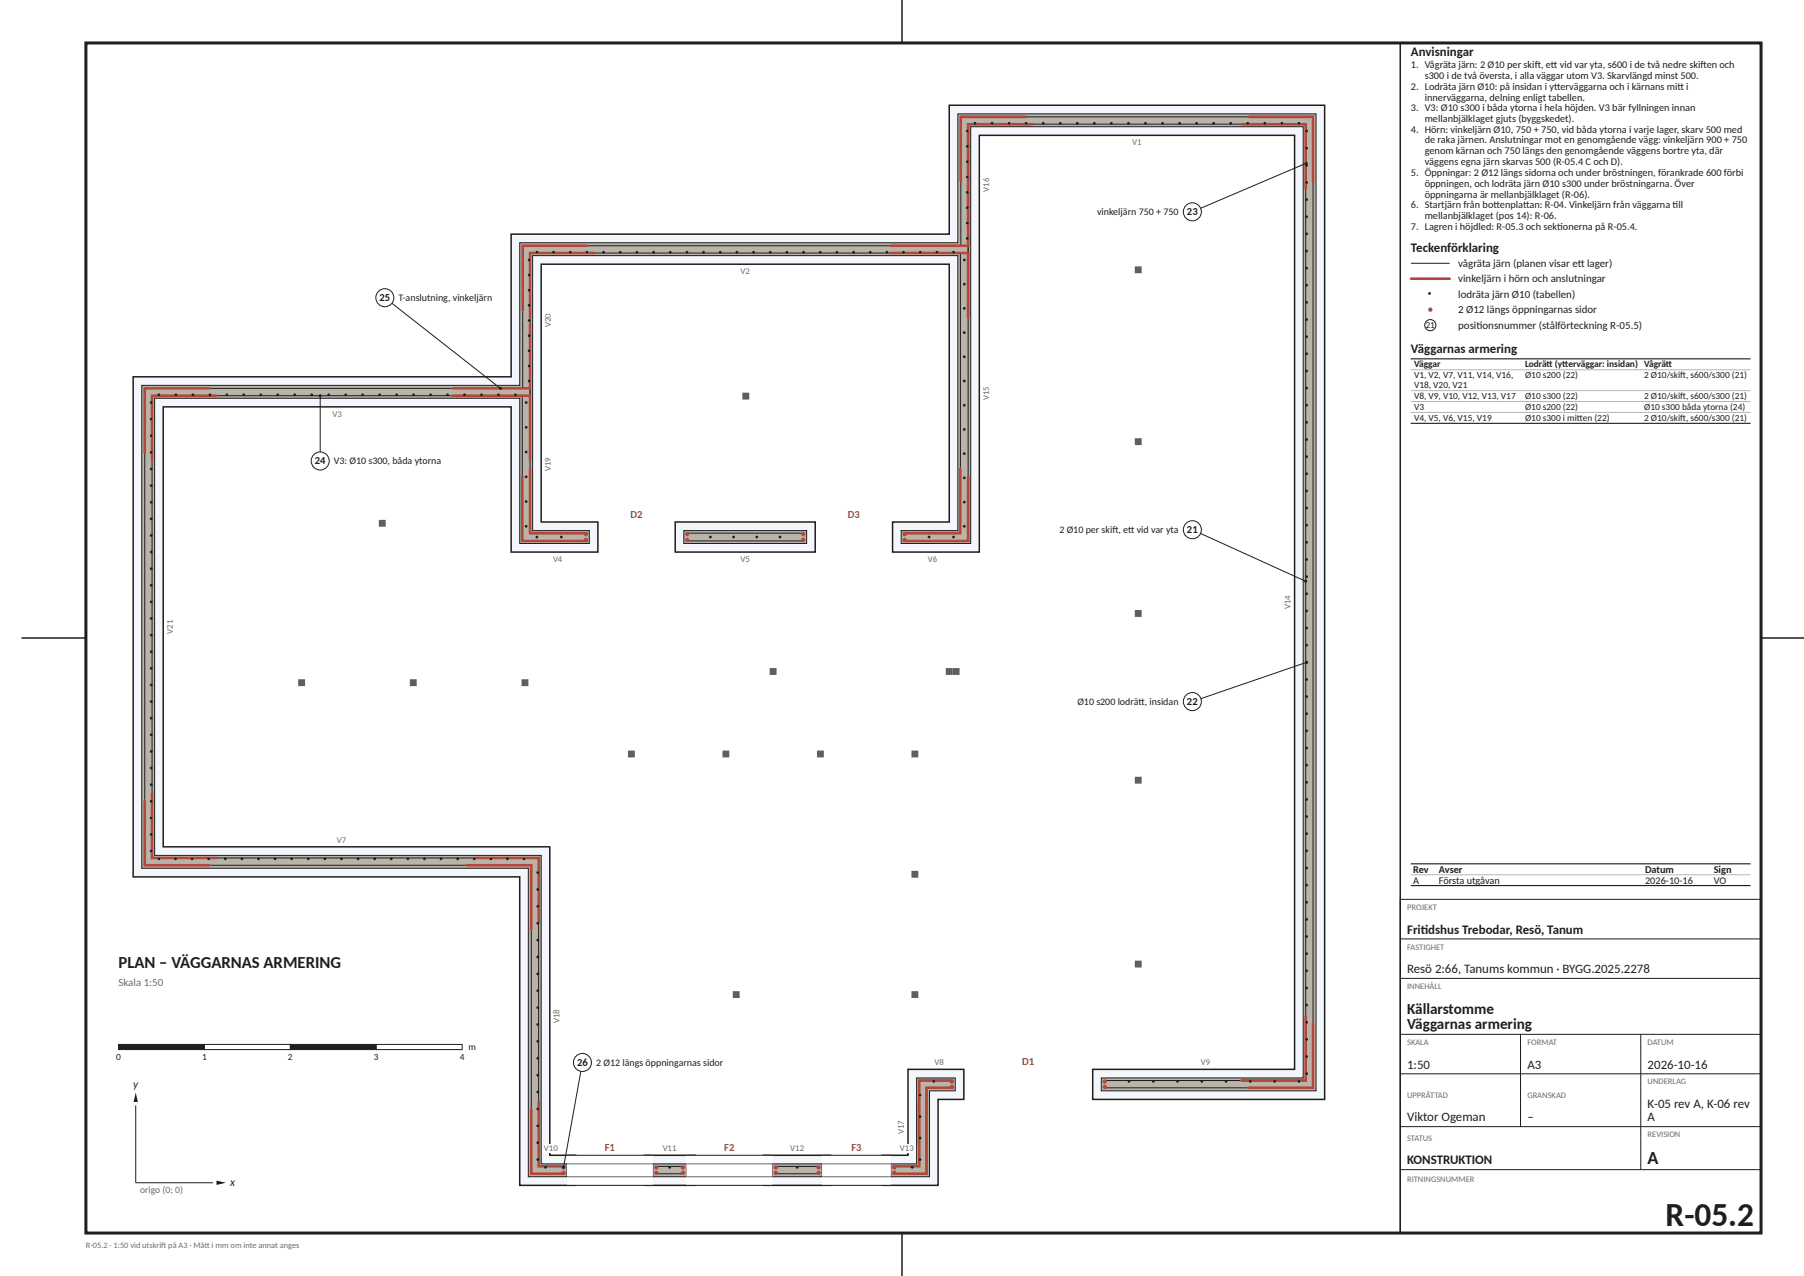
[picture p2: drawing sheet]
<svg xmlns="http://www.w3.org/2000/svg" width="420mm" height="297mm" viewBox="0 0 420 297" stroke-linecap="round" stroke-linejoin="round" font-family="sans-serif">
<path d="M20 10h390v277h-390z" fill="none" stroke="#1e1e1e" stroke-width=".7" stroke-linecap="butt"/>
<path d="M210 0v10M326 10v277M5 148.5h15M410 148.5h10M210 287v10" fill="none" stroke="#1e1e1e" stroke-width=".35"/>
<g fill="#f3f6fa" stroke="#1e1e1e" stroke-width=".35">
<path d="M31 87.7h88v-33.2h102v-30h87.4v231.4h-54v-7h47v-217.4h-73.4v97h-20.2v-7h13.2v-60h-95v60h13.2v7h-20.2v-33.8h-81v102.4h90v71.8h6v7h-13v-71.8h-90z"/>
<path d="M150 268.9h11.8v7h-11.8z"/>
<path d="M157.2 121.5h32.6v7h-32.6z"/>
<path d="M177.8 268.9h15.6v7h-15.6z"/>
<path d="M211.4 248.9h13v7h-6v20h-13v-7h6z"/>
</g>
<g fill="#b9b3a9" stroke="#1e1e1e" stroke-width=".23">
<path d="M33 89.7h88v-33.2h102v-30h83.4v227.4h-50v-3h47v-221.4h-77.4v97h-16.2v-3h13.2v-64h-99v64h13.2v3h-16.2v-33.8h-85v106.4h90v71.8h6v3h-9v-71.8h-90z"/>
<path d="M152 270.9h7.8v3h-7.8z"/>
<path d="M159.2 123.5h28.6v3h-28.6z"/>
<path d="M179.8 270.9h11.6v3h-11.6z"/>
<path d="M213.4 250.9h9v3h-6v20h-9v-3h6z"/>
</g>
<path d="M132 268.9h20v7h-20z" fill="#fff"/>
<path d="M132 275.9h20M132 268.9h20" fill="none" stroke="#1e1e1e" stroke-width=".23"/>
<path d="M132 273.9h20M132 270.9h20" fill="none" stroke="#6b6b6b" stroke-width=".23"/>
<path d="M159.8 268.9h20v7h-20z" fill="#fff"/>
<path d="M159.8 275.9h20M159.8 268.9h20" fill="none" stroke="#1e1e1e" stroke-width=".23"/>
<path d="M159.8 273.9h20M159.8 270.9h20" fill="none" stroke="#6b6b6b" stroke-width=".23"/>
<path d="M191.4 268.9h16v7h-16z" fill="#fff"/>
<path d="M191.4 275.9h16M191.4 268.9h16" fill="none" stroke="#1e1e1e" stroke-width=".23"/>
<path d="M191.4 273.9h16M191.4 270.9h16" fill="none" stroke="#6b6b6b" stroke-width=".23"/>
<g fill="#fff">
<path d="M263.4 32.1h2.6v2h-2.6z"/>
<path d="M172.2 62.1h2.6v2h-2.6z"/>
<path d="M77.2 95.3h2.6v2h-2.6z"/>
<path d="M128.6 129.1h2.5v2h-2.5z"/>
<path d="M172.2 129.1h2.6v2h-2.6z"/>
<path d="M215.9 129.1h2.5v2h-2.5z"/>
<path d="M78.2 194.5h2.6v2h-2.6z"/>
<path d="M217.4 246.3h2.5v2h-2.5z"/>
<path d="M279.4 246.3h2.5v2h-2.5z"/>
<path d="M126.5 266.3h3.5v2h-3.5z"/>
<path d="M154.1 266.3h3.6v2h-3.6z"/>
<path d="M183.8 266.3h3.6v2h-3.6z"/>
<path d="M209.4 266.3h3.5v2h-3.5z"/>
<path d="M298.8 138.4h2v3.6h-2z"/>
<path d="M228.6 89.7h2v3.6h-2z"/>
<path d="M228.6 41.2h2v3.6h-2z"/>
<path d="M208.8 260.6h2v3.6h-2z"/>
<path d="M128.6 234.7h2v3.6h-2z"/>
<path d="M126.6 106.3h2v3.6h-2z"/>
<path d="M126.6 72.8h2v3.6h-2z"/>
<path d="M38.6 144.1h2v3.6h-2z"/>
</g>
<g fill="none" stroke="#1e1e1e" stroke-width=".23">
<path d="M223.7 32.2v25M225.4 33.9v87M228.7 27.2h72M230.4 28.9h68.6M304 33.9v212.6M305.7 32.2v216M126.7 57.2h90.7M128.4 58.9h89M223.6 58.9v60.2M121.7 62.2v28.2M123.4 63.9v55.2M33.7 95.4v101"/>
<path d="M35.4 97.1v97.6M38.7 90.4h76.7M40.4 92.1h75M121.6 92.1v28.8M159.8 124.1h27.4M159.8 125.9h27.4M40.4 199.7h80M38.7 201.4h80M123.7 206.4v61.8M125.4 204.7v61.8M257 251.5h42M257 253.2h43.7"/>
<path d="M152.6 271.5h6.6M152.6 273.2h6.6M180.4 271.5h10.4M180.4 273.2h10.4"/>
</g>
<g fill="none" stroke="#b5463a" stroke-width=".6">
<path d="M238.7 27.2h-15v15M240.4 28.9h-15v15M289 28.9h15v15M290.7 27.2h15v15M136.7 57.2h-15v15M138.4 58.9h-15v15M207.4 58.9h18v15M225.4 42.2v15h-18M123.4 75.4v15h-18M48.7 90.4h-15v15M50.4 92.1h-15v15M105.4 92.1h18v15"/>
<path d="M121.6 110.9v15h15M123.4 109.1v15h13.2M223.6 109.1v15h-13.2M225.4 110.9v15h-15M33.7 186.4v15h15M35.4 184.7v15h15M110.4 199.7h15v15M108.7 201.4h15v15M304 236.5v15h-15M305.7 238.2v15h-15M123.7 258.2v15h7.7M125.4 256.5v15h6"/>
<path d="M214 256.5v15h-6M215.7 258.2v15h-7.7M221.8 251.5h-7.8v15M221.8 253.2h-6.1v15"/>
</g>
<g fill="#1e1e1e">
<circle cx="227" cy="28.7" r=".32"/>
<circle cx="231" cy="28.7" r=".32"/>
<circle cx="234.9" cy="28.7" r=".32"/>
<circle cx="238.9" cy="28.7" r=".32"/>
<circle cx="242.9" cy="28.7" r=".32"/>
<circle cx="246.8" cy="28.7" r=".32"/>
<circle cx="250.8" cy="28.7" r=".32"/>
<circle cx="254.8" cy="28.7" r=".32"/>
<circle cx="258.7" cy="28.7" r=".32"/>
<circle cx="262.7" cy="28.7" r=".32"/>
<circle cx="266.7" cy="28.7" r=".32"/>
<circle cx="270.7" cy="28.7" r=".32"/>
<circle cx="274.6" cy="28.7" r=".32"/>
<circle cx="278.6" cy="28.7" r=".32"/>
<circle cx="282.6" cy="28.7" r=".32"/>
<circle cx="286.5" cy="28.7" r=".32"/>
<circle cx="290.5" cy="28.7" r=".32"/>
<circle cx="294.5" cy="28.7" r=".32"/>
<circle cx="298.4" cy="28.7" r=".32"/>
<circle cx="302.4" cy="28.7" r=".32"/>
<circle cx="125" cy="58.7" r=".32"/>
<circle cx="128.9" cy="58.7" r=".32"/>
<circle cx="132.8" cy="58.7" r=".32"/>
<circle cx="136.6" cy="58.7" r=".32"/>
<circle cx="140.5" cy="58.7" r=".32"/>
<circle cx="144.4" cy="58.7" r=".32"/>
<circle cx="148.3" cy="58.7" r=".32"/>
<circle cx="152.2" cy="58.7" r=".32"/>
<circle cx="156" cy="58.7" r=".32"/>
<circle cx="159.9" cy="58.7" r=".32"/>
<circle cx="163.8" cy="58.7" r=".32"/>
<circle cx="167.7" cy="58.7" r=".32"/>
<circle cx="171.6" cy="58.7" r=".32"/>
<circle cx="175.4" cy="58.7" r=".32"/>
<circle cx="179.3" cy="58.7" r=".32"/>
<circle cx="183.2" cy="58.7" r=".32"/>
<circle cx="187.1" cy="58.7" r=".32"/>
<circle cx="191" cy="58.7" r=".32"/>
<circle cx="194.8" cy="58.7" r=".32"/>
<circle cx="198.7" cy="58.7" r=".32"/>
<circle cx="202.6" cy="58.7" r=".32"/>
<circle cx="206.5" cy="58.7" r=".32"/>
<circle cx="210.4" cy="58.7" r=".32"/>
<circle cx="214.2" cy="58.7" r=".32"/>
<circle cx="218.1" cy="58.7" r=".32"/>
<circle cx="222" cy="58.7" r=".32"/>
<circle cx="37" cy="91.9" r=".32"/>
<circle cx="41" cy="91.9" r=".32"/>
<circle cx="44.9" cy="91.9" r=".32"/>
<circle cx="48.9" cy="91.9" r=".32"/>
<circle cx="52.8" cy="91.9" r=".32"/>
<circle cx="56.8" cy="91.9" r=".32"/>
<circle cx="60.7" cy="91.9" r=".32"/>
<circle cx="64.7" cy="91.9" r=".32"/>
<circle cx="68.6" cy="91.9" r=".32"/>
<circle cx="72.6" cy="91.9" r=".32"/>
<circle cx="76.5" cy="91.9" r=".32"/>
<circle cx="80.5" cy="91.9" r=".32"/>
<circle cx="84.4" cy="91.9" r=".32"/>
<circle cx="88.4" cy="91.9" r=".32"/>
<circle cx="92.3" cy="91.9" r=".32"/>
<circle cx="96.3" cy="91.9" r=".32"/>
<circle cx="100.2" cy="91.9" r=".32"/>
<circle cx="104.2" cy="91.9" r=".32"/>
<circle cx="108.1" cy="91.9" r=".32"/>
<circle cx="112.1" cy="91.9" r=".32"/>
<circle cx="116" cy="91.9" r=".32"/>
<circle cx="120" cy="91.9" r=".32"/>
<circle cx="125" cy="125" r=".32"/>
<circle cx="130.7" cy="125" r=".32"/>
<circle cx="165.4" cy="125" r=".32"/>
<circle cx="170.8" cy="125" r=".32"/>
<circle cx="176.2" cy="125" r=".32"/>
<circle cx="181.6" cy="125" r=".32"/>
<circle cx="216.3" cy="125" r=".32"/>
<circle cx="222" cy="125" r=".32"/>
<circle cx="37" cy="199.9" r=".32"/>
<circle cx="40.9" cy="199.9" r=".32"/>
<circle cx="44.7" cy="199.9" r=".32"/>
<circle cx="48.6" cy="199.9" r=".32"/>
<circle cx="52.5" cy="199.9" r=".32"/>
<circle cx="56.3" cy="199.9" r=".32"/>
<circle cx="60.2" cy="199.9" r=".32"/>
<circle cx="64" cy="199.9" r=".32"/>
<circle cx="67.9" cy="199.9" r=".32"/>
<circle cx="71.8" cy="199.9" r=".32"/>
<circle cx="75.6" cy="199.9" r=".32"/>
<circle cx="79.5" cy="199.9" r=".32"/>
<circle cx="83.4" cy="199.9" r=".32"/>
<circle cx="87.2" cy="199.9" r=".32"/>
<circle cx="91.1" cy="199.9" r=".32"/>
<circle cx="95" cy="199.9" r=".32"/>
<circle cx="98.8" cy="199.9" r=".32"/>
<circle cx="102.7" cy="199.9" r=".32"/>
<circle cx="106.5" cy="199.9" r=".32"/>
<circle cx="110.4" cy="199.9" r=".32"/>
<circle cx="114.3" cy="199.9" r=".32"/>
<circle cx="118.1" cy="199.9" r=".32"/>
<circle cx="122" cy="199.9" r=".32"/>
<circle cx="217.4" cy="251.7" r=".32"/>
<circle cx="262.8" cy="251.7" r=".32"/>
<circle cx="268.5" cy="251.7" r=".32"/>
<circle cx="274.1" cy="251.7" r=".32"/>
<circle cx="279.8" cy="251.7" r=".32"/>
<circle cx="285.4" cy="251.7" r=".32"/>
<circle cx="291.1" cy="251.7" r=".32"/>
<circle cx="296.7" cy="251.7" r=".32"/>
<circle cx="302.4" cy="251.7" r=".32"/>
<circle cx="127" cy="271.7" r=".32"/>
<circle cx="155.9" cy="271.7" r=".32"/>
<circle cx="185.6" cy="271.7" r=".32"/>
<circle cx="212.4" cy="271.7" r=".32"/>
<circle cx="304.2" cy="249.9" r=".32"/>
<circle cx="304.2" cy="245.9" r=".32"/>
<circle cx="304.2" cy="241.9" r=".32"/>
<circle cx="304.2" cy="237.9" r=".32"/>
<circle cx="304.2" cy="233.9" r=".32"/>
<circle cx="304.2" cy="230" r=".32"/>
<circle cx="304.2" cy="226" r=".32"/>
<circle cx="304.2" cy="222" r=".32"/>
<circle cx="304.2" cy="218" r=".32"/>
<circle cx="304.2" cy="214" r=".32"/>
<circle cx="304.2" cy="210" r=".32"/>
<circle cx="304.2" cy="206" r=".32"/>
<circle cx="304.2" cy="202" r=".32"/>
<circle cx="304.2" cy="198" r=".32"/>
<circle cx="304.2" cy="194.1" r=".32"/>
<circle cx="304.2" cy="190.1" r=".32"/>
<circle cx="304.2" cy="186.1" r=".32"/>
<circle cx="304.2" cy="182.1" r=".32"/>
<circle cx="304.2" cy="178.1" r=".32"/>
<circle cx="304.2" cy="174.1" r=".32"/>
<circle cx="304.2" cy="170.1" r=".32"/>
<circle cx="304.2" cy="166.1" r=".32"/>
<circle cx="304.2" cy="162.1" r=".32"/>
<circle cx="304.2" cy="158.2" r=".32"/>
<circle cx="304.2" cy="154.2" r=".32"/>
<circle cx="304.2" cy="150.2" r=".32"/>
<circle cx="304.2" cy="146.2" r=".32"/>
<circle cx="304.2" cy="142.2" r=".32"/>
<circle cx="304.2" cy="138.2" r=".32"/>
<circle cx="304.2" cy="134.2" r=".32"/>
<circle cx="304.2" cy="130.2" r=".32"/>
<circle cx="304.2" cy="126.2" r=".32"/>
<circle cx="304.2" cy="122.2" r=".32"/>
<circle cx="304.2" cy="118.3" r=".32"/>
<circle cx="304.2" cy="114.3" r=".32"/>
<circle cx="304.2" cy="110.3" r=".32"/>
<circle cx="304.2" cy="106.3" r=".32"/>
<circle cx="304.2" cy="102.3" r=".32"/>
<circle cx="304.2" cy="98.3" r=".32"/>
<circle cx="304.2" cy="94.3" r=".32"/>
<circle cx="304.2" cy="90.3" r=".32"/>
<circle cx="304.2" cy="86.3" r=".32"/>
<circle cx="304.2" cy="82.4" r=".32"/>
<circle cx="304.2" cy="78.4" r=".32"/>
<circle cx="304.2" cy="74.4" r=".32"/>
<circle cx="304.2" cy="70.4" r=".32"/>
<circle cx="304.2" cy="66.4" r=".32"/>
<circle cx="304.2" cy="62.4" r=".32"/>
<circle cx="304.2" cy="58.4" r=".32"/>
<circle cx="304.2" cy="54.4" r=".32"/>
<circle cx="304.2" cy="50.4" r=".32"/>
<circle cx="304.2" cy="46.5" r=".32"/>
<circle cx="304.2" cy="42.5" r=".32"/>
<circle cx="304.2" cy="38.5" r=".32"/>
<circle cx="304.2" cy="34.5" r=".32"/>
<circle cx="304.2" cy="30.5" r=".32"/>
<circle cx="224.5" cy="122.5" r=".32"/>
<circle cx="224.5" cy="116.9" r=".32"/>
<circle cx="224.5" cy="111.2" r=".32"/>
<circle cx="224.5" cy="105.6" r=".32"/>
<circle cx="224.5" cy="100" r=".32"/>
<circle cx="224.5" cy="94.3" r=".32"/>
<circle cx="224.5" cy="88.7" r=".32"/>
<circle cx="224.5" cy="83" r=".32"/>
<circle cx="224.5" cy="77.4" r=".32"/>
<circle cx="224.5" cy="71.8" r=".32"/>
<circle cx="224.5" cy="66.1" r=".32"/>
<circle cx="224.5" cy="60.5" r=".32"/>
<circle cx="225.2" cy="55.5" r=".32"/>
<circle cx="225.2" cy="51.9" r=".32"/>
<circle cx="225.2" cy="48.4" r=".32"/>
<circle cx="225.2" cy="44.8" r=".32"/>
<circle cx="225.2" cy="41.2" r=".32"/>
<circle cx="225.2" cy="37.6" r=".32"/>
<circle cx="225.2" cy="34.1" r=".32"/>
<circle cx="225.2" cy="30.5" r=".32"/>
<circle cx="214.2" cy="269.9" r=".32"/>
<circle cx="214.2" cy="264.9" r=".32"/>
<circle cx="214.2" cy="259.9" r=".32"/>
<circle cx="214.2" cy="254.9" r=".32"/>
<circle cx="125.2" cy="269.9" r=".32"/>
<circle cx="125.2" cy="266" r=".32"/>
<circle cx="125.2" cy="262" r=".32"/>
<circle cx="125.2" cy="258.1" r=".32"/>
<circle cx="125.2" cy="254.2" r=".32"/>
<circle cx="125.2" cy="250.3" r=".32"/>
<circle cx="125.2" cy="246.3" r=".32"/>
<circle cx="125.2" cy="242.4" r=".32"/>
<circle cx="125.2" cy="238.5" r=".32"/>
<circle cx="125.2" cy="234.5" r=".32"/>
<circle cx="125.2" cy="230.6" r=".32"/>
<circle cx="125.2" cy="226.7" r=".32"/>
<circle cx="125.2" cy="222.7" r=".32"/>
<circle cx="125.2" cy="218.8" r=".32"/>
<circle cx="125.2" cy="214.9" r=".32"/>
<circle cx="125.2" cy="211" r=".32"/>
<circle cx="125.2" cy="207" r=".32"/>
<circle cx="125.2" cy="203.1" r=".32"/>
<circle cx="122.5" cy="122.5" r=".32"/>
<circle cx="122.5" cy="116.7" r=".32"/>
<circle cx="122.5" cy="111" r=".32"/>
<circle cx="122.5" cy="105.2" r=".32"/>
<circle cx="122.5" cy="99.5" r=".32"/>
<circle cx="122.5" cy="93.7" r=".32"/>
<circle cx="123.2" cy="88.7" r=".32"/>
<circle cx="123.2" cy="85.2" r=".32"/>
<circle cx="123.2" cy="81.7" r=".32"/>
<circle cx="123.2" cy="78.1" r=".32"/>
<circle cx="123.2" cy="74.6" r=".32"/>
<circle cx="123.2" cy="71.1" r=".32"/>
<circle cx="123.2" cy="67.6" r=".32"/>
<circle cx="123.2" cy="64" r=".32"/>
<circle cx="123.2" cy="60.5" r=".32"/>
<circle cx="35.2" cy="198.1" r=".32"/>
<circle cx="35.2" cy="194.2" r=".32"/>
<circle cx="35.2" cy="190.4" r=".32"/>
<circle cx="35.2" cy="186.5" r=".32"/>
<circle cx="35.2" cy="182.6" r=".32"/>
<circle cx="35.2" cy="178.8" r=".32"/>
<circle cx="35.2" cy="174.9" r=".32"/>
<circle cx="35.2" cy="171" r=".32"/>
<circle cx="35.2" cy="167.2" r=".32"/>
<circle cx="35.2" cy="163.3" r=".32"/>
<circle cx="35.2" cy="159.4" r=".32"/>
<circle cx="35.2" cy="155.6" r=".32"/>
<circle cx="35.2" cy="151.7" r=".32"/>
<circle cx="35.2" cy="147.8" r=".32"/>
<circle cx="35.2" cy="144" r=".32"/>
<circle cx="35.2" cy="140.1" r=".32"/>
<circle cx="35.2" cy="136.2" r=".32"/>
<circle cx="35.2" cy="132.4" r=".32"/>
<circle cx="35.2" cy="128.5" r=".32"/>
<circle cx="35.2" cy="124.6" r=".32"/>
<circle cx="35.2" cy="120.8" r=".32"/>
<circle cx="35.2" cy="116.9" r=".32"/>
<circle cx="35.2" cy="113" r=".32"/>
<circle cx="35.2" cy="109.2" r=".32"/>
<circle cx="35.2" cy="105.3" r=".32"/>
<circle cx="35.2" cy="101.4" r=".32"/>
<circle cx="35.2" cy="97.6" r=".32"/>
<circle cx="35.2" cy="93.7" r=".32"/>
</g>
<g fill="#b5463a">
<circle cx="131.2" cy="271.7" r=".5"/>
<circle cx="131.2" cy="273" r=".5"/>
<circle cx="152.8" cy="271.7" r=".5"/>
<circle cx="152.8" cy="273" r=".5"/>
<circle cx="159" cy="271.7" r=".5"/>
<circle cx="159" cy="273" r=".5"/>
<circle cx="180.6" cy="271.7" r=".5"/>
<circle cx="180.6" cy="273" r=".5"/>
<circle cx="190.6" cy="271.7" r=".5"/>
<circle cx="190.6" cy="273" r=".5"/>
<circle cx="208.2" cy="271.7" r=".5"/>
<circle cx="208.2" cy="273" r=".5"/>
<circle cx="221.6" cy="251.7" r=".5"/>
<circle cx="221.6" cy="253" r=".5"/>
<circle cx="257.2" cy="251.7" r=".5"/>
<circle cx="257.2" cy="253" r=".5"/>
<circle cx="136.4" cy="124.3" r=".5"/>
<circle cx="136.4" cy="125.7" r=".5"/>
<circle cx="160" cy="124.3" r=".5"/>
<circle cx="160" cy="125.7" r=".5"/>
<circle cx="187" cy="124.3" r=".5"/>
<circle cx="187" cy="125.7" r=".5"/>
<circle cx="210.6" cy="124.3" r=".5"/>
<circle cx="210.6" cy="125.7" r=".5"/>
</g>
<g fill="#5a5f66">
<path d="M264.2 62h1.6v1.6h-1.6z"/>
<path d="M172.8 91.4h1.6v1.6h-1.6z"/>
<path d="M264.2 102h1.6v1.6h-1.6z"/>
<path d="M88.2 121h1.6v1.6h-1.6z"/>
<path d="M264.2 142h1.6v1.6h-1.6z"/>
<path d="M179.2 155.5h1.6v1.6h-1.6z"/>
<path d="M220.2 155.5h1.6v1.6h-1.6z"/>
<path d="M221.8 155.5h1.6v1.6h-1.6z"/>
<path d="M69.4 158.1h1.6v1.6h-1.6z"/>
<path d="M95.4 158.1h1.6v1.6h-1.6z"/>
<path d="M121.4 158.1h1.6v1.6h-1.6z"/>
<path d="M146.2 174.7h1.6v1.6h-1.6z"/>
<path d="M168.2 174.7h1.6v1.6h-1.6z"/>
<path d="M190.2 174.7h1.6v1.6h-1.6z"/>
<path d="M212.2 174.7h1.6v1.6h-1.6z"/>
<path d="M264.2 180.8h1.6v1.6h-1.6z"/>
<path d="M212.2 202.7h1.6v1.6h-1.6z"/>
<path d="M264.2 223.6h1.6v1.6h-1.6z"/>
<path d="M170.6 230.7h1.6v1.6h-1.6z"/>
<path d="M212.2 230.7h1.6v1.6h-1.6z"/>
</g>
<g fill="#fff">
<path d="M140.6 265.9h2.8v2.4h-2.8z"/>
<path d="M168.4 265.9h2.8v2.4h-2.8z"/>
<path d="M198 265.9h2.8v2.4h-2.8z"/>
<path d="M237.8 245.9h3.2v2.4h-3.2z"/>
<path d="M146.6 118.5h3.2v2.4h-3.2z"/>
<path d="M197.2 118.5h3.2v2.4h-3.2z"/>
</g>
<circle cx="304" cy="135.3" r=".35" fill="#1e1e1e"/>
<path d="M279.5 124.2l24.5 11.1" fill="none" stroke="#1e1e1e" stroke-width=".23"/>
<circle cx="277.6" cy="123.3" r="2.1" fill="#fff" stroke="#1e1e1e" stroke-width=".23"/>
<path d="M246.5 122.2h28.1v2.2h-28.1z" fill="#fff"/>
<circle cx="304.2" cy="154.2" r=".35" fill="#1e1e1e"/>
<path d="M304.2 154.2l-24.6 8.4" fill="none" stroke="#1e1e1e" stroke-width=".23"/>
<circle cx="277.6" cy="163.3" r="2.1" fill="#fff" stroke="#1e1e1e" stroke-width=".23"/>
<path d="M250.6 162.2h24v2.2h-24z" fill="#fff"/>
<circle cx="304.1" cy="38" r=".35" fill="#1e1e1e"/>
<path d="M304.1 38l-24.6 10.5" fill="none" stroke="#1e1e1e" stroke-width=".23"/>
<circle cx="277.6" cy="49.3" r="2.1" fill="#fff" stroke="#1e1e1e" stroke-width=".23"/>
<path d="M255.2 48.2h19.4v2.2h-19.4z" fill="#fff"/>
<circle cx="74.5" cy="92.1" r=".35" fill="#1e1e1e"/>
<path d="M74.5 92.1v13.1" fill="none" stroke="#1e1e1e" stroke-width=".23"/>
<circle cx="74.5" cy="107.3" r="2.1" fill="#fff" stroke="#1e1e1e" stroke-width=".23"/>
<path d="M77.5 106.2h25.4v2.2h-25.4z" fill="#fff"/>
<circle cx="116.5" cy="90.4" r=".35" fill="#1e1e1e"/>
<path d="M91.3 70.6l25.2 19.8" fill="none" stroke="#1e1e1e" stroke-width=".23"/>
<circle cx="89.6" cy="69.3" r="2.1" fill="#fff" stroke="#1e1e1e" stroke-width=".23"/>
<path d="M92.6 68.2h22.2v2.2h-22.2z" fill="#fff"/>
<circle cx="131.2" cy="271.7" r=".35" fill="#1e1e1e"/>
<path d="M135.2 249.4l-4 22.3" fill="none" stroke="#1e1e1e" stroke-width=".23"/>
<circle cx="135.6" cy="247.3" r="2.1" fill="#fff" stroke="#1e1e1e" stroke-width=".23"/>
<path d="M138.6 246.2h30v2.2h-30z" fill="#fff"/>
<path d="M31.6 275.3h18" fill="none" stroke="#1e1e1e" stroke-width=".23"/>
<path d="M50.4 274.8l2.2 .5-2.2 .5z" fill="#1e1e1e"/>
<path d="M31.6 257.3v18" fill="none" stroke="#1e1e1e" stroke-width=".23"/>
<path d="M31.6 254.3l.5 2.2h-1z" fill="#1e1e1e"/>
<path d="M27.6 243.1h20v1.2h-20z" fill="#1e1e1e" stroke="#1e1e1e" stroke-width=".23"/>
<path d="M47.6 243.1h20v1.2h-20z" fill="#fff" stroke="#1e1e1e" stroke-width=".23"/>
<path d="M67.6 243.1h20v1.2h-20z" fill="#1e1e1e" stroke="#1e1e1e" stroke-width=".23"/>
<path d="M87.6 243.1h20v1.2h-20z" fill="#fff" stroke="#1e1e1e" stroke-width=".23"/>
<path d="M328.5 61.3h9" fill="none" stroke="#1e1e1e" stroke-width=".23"/>
<path d="M328.5 64.9h9" fill="none" stroke="#b5463a" stroke-width=".6"/>
<circle cx="332.8" cy="68.3" r=".32" fill="#1e1e1e"/>
<circle cx="333" cy="72.1" r=".5" fill="#b5463a"/>
<circle cx="333" cy="75.7" r="1.3" fill="#fff" stroke="#1e1e1e" stroke-width=".23"/>
<path d="M328.5 86.1h79M328.5 90.9h79M328.5 93.5h79M328.5 96h79M328.5 203.6h79" fill="none" stroke="#b4b4b4" stroke-width=".23"/>
<path d="M328.4 83.5h79.2M328.4 98.5h79.2M328.4 201.1h79.2M328.4 206.1h79.2" fill="none" stroke="#000" stroke-width=".23"/>
<path d="M325.9 209.3h84.2M325.9 218.5h84.2M326 209.3v77.8M410 209.3v77.8M325.9 227.7h84.2M325.9 240.8h84.2M325.9 249.9h84.2M354 240.7v21.6M382 240.7v31.6M325.9 262.2h84.2M325.9 272.2h84.2M325.9 287h84.2" fill="none" stroke="#1e1e1e" stroke-width=".23"/>
<text font-size="7.8" fill="#1e1e1e" x="387.8" y="285.4">R-05.2</text>
<text font-size="4.2" fill="#1e1e1e" x="383.6" y="271">A</text>
<text font-size="3.9" fill="#1e1e1e" x="27.6" y="225.3">PLAN – VÄGGARNAS ARMERING</text>
<g font-size="3.5" fill="#1e1e1e">
<text x="327.6" y="236.1">Källarstomme</text>
<text x="327.6" y="239.6">Väggarnas armering</text>
</g>
<g font-size="3" fill="#1e1e1e">
<text x="328.5" y="12.9">Anvisningar</text>
<text x="328.5" y="58.6">Teckenförklaring</text>
<text x="328.5" y="82.1">Väggarnas armering</text>
<text x="327.6" y="217.3">Frit</text>
<text x="330.8" y="217.3">idshus Trebodar, Resö, Tanum</text>
<text x="327.6" y="226.5">Resö 2:66, Tanums kommun · BYGG.2025.2278</text>
<text x="327.6" y="248.7">1:50</text>
<text x="355.6" y="248.7">A3</text>
<text x="383.6" y="248.7">2026-10-16</text>
<text x="383.6" y="257.9">K-05 rev A, K-06 rev</text>
<text x="327.6" y="261">Viktor Ogeman</text>
<text x="355.6" y="261">–</text>
<text x="383.6" y="261">A</text>
<text x="327.6" y="271">KONSTRUKTION</text>
</g>
<g font-size="2.6" fill="#1e1e1e">
<text x="31" y="253.3">y</text>
<text x="53.6" y="276.1">x</text>
</g>
<g font-size="2.5" fill="#1e1e1e">
<text x="276.3" y="50.1">23</text>
<text x="339.5" y="62.1">vågräta järn (planen visar et</text>
<text x="339.5" y="65.7">vinkeljärn i hörn och anslutningar</text>
<text x="367.3" y="62.1">t lager)</text>
<text x="88.3" y="70.1">25</text>
<text x="339.5" y="69.3">lodräta järn Ø10 (tabellen)</text>
<text x="339.5" y="72.9">2 Ø12 längs öppningarnas sidor</text>
<text x="339.5" y="76.5">posit</text>
<text x="343.7" y="76.5">ionsnummer (stålförteckning R-⁠ 05.5)</text>
<text x="73.3" y="108.1">24</text>
<text x="276.3" y="124.1">21</text>
<text x="276.3" y="164.1">22</text>
<text x="134.3" y="248.1">26</text>
</g>
<g font-size="2.5" fill="#b5463a">
<text x="146.8" y="120.5">D2</text>
<text x="197.4" y="120.5">D3</text>
<text x="238" y="247.9">D1</text>
<text x="140.8" y="267.9">F1</text>
<text x="168.6" y="267.9">F2</text>
<text x="198.2" y="267.9">F3</text>
</g>
<text font-size="2.5" fill="#6b6b6b" x="27.6" y="229.5">Skala 1:50</text>
<g font-size="2.4" fill="#1e1e1e">
<text x="328.5" y="15.9">1. Vågräta järn: 2 Ø10 per skif</text>
<text x="357.3" y="15.9">t, et</text>
<text x="361.1" y="15.9">t vid var yta, s600 i de två nedre skif</text>
<text x="395.9" y="15.9">ten och</text>
<text x="328.5" y="20.9">2. Lodräta järn Ø10: på insidan i yt</text>
<text x="331.7" y="18.4">s300 i de två översta, i alla väggar utom V3. Skarvlängd minst 500.</text>
<text x="331.7" y="23.4">innerväggarna, delning enligt tabellen.</text>
<text x="361.8" y="20.9">terväggarna och i kärnans mit</text>
<text x="390.5" y="20.9">t i</text>
<text x="328.5" y="25.9">3. V3: Ø10 s300 i båda ytorna i hela höjden. V3 bär fyllningen innan</text>
<text x="331.7" y="28.4">mellanbjälklaget gjuts (byggskedet).</text>
<text x="328.5" y="30.8">4. Hörn: vinkeljärn Ø10, 750 + 750, vid båda ytorna i varje lager, skarv 500 med</text>
<text x="331.7" y="33.4">de raka järnen. Anslutningar mot en genomgående vägg: vinkeljärn 900 + 750</text>
<text x="331.7" y="35.9">genom kärnan och 750 längs den genomgående väggens bortre yta, där</text>
<text x="328.5" y="40.9">5. Öppningar: 2 Ø12 längs sidorna och under bröstningen, förankrade 600 förbi</text>
<text x="331.7" y="38.5">väggens egna järn skarvas 500 (R-⁠ 05.4 C och D).</text>
<text x="331.7" y="43.5">öppningen, och lodräta järn Ø10 s300 under bröstningarna. Över</text>
<text x="331.7" y="46">öppningarna är mellanbjälklaget (R-⁠ 06).</text>
<text x="328.5" y="48.5">6. Startjärn från bot</text>
<text x="328.5" y="53.4">7. Lagren i höjdled: R-⁠ 05.3 och sekt</text>
<text x="331.7" y="51">mellanbjälklaget (pos 14): R-⁠ 06.</text>
<text x="347.7" y="48.5">tenplat</text>
<text x="354.6" y="48.5">tan: R-⁠ 04. Vinkeljärn från väggarna t</text>
<text x="362.5" y="53.4">ionerna på R-⁠ 05.4.</text>
<text x="389.4" y="48.5">ill</text>
<text x="329" y="203.1">Rev</text>
<text x="335" y="203.1">Avser</text>
<text x="383" y="203.1">Datum</text>
<text x="399" y="203.1">Sign</text>
<text x="329" y="205.6">A</text>
<text x="335" y="205.6">Första utgåvan</text>
<text x="383" y="205.6">2026-10-16</text>
<text x="399" y="205.6">VO</text>
</g>
<g font-size="2.3" fill="#1e1e1e">
<text x="255.4" y="50">vinkeljärn 750 + 750</text>
<text x="92.8" y="70">T-anslutning, vinkeljärn</text>
<text x="77.7" y="108">V3: Ø10 s300, båda ytorna</text>
<text x="246.6" y="124">2 Ø10 per skif</text>
<text x="259" y="124">t, et</text>
<text x="262.7" y="124">t vid var yta</text>
<text x="250.8" y="164">Ø10 s200 lodrät</text>
<text x="265.1" y="164">t, insidan</text>
<text x="138.8" y="248">2 Ø12 längs öppningarnas sidor</text>
</g>
<text font-size="2.3" fill="#6b6b6b" x="32.6" y="277.7">origo (0; 0)</text>
<g font-size="2.2" fill="#1e1e1e">
<text x="329.2" y="85.5">Väggar</text>
<text x="329.2" y="88">V1, V2, V7, V11, V14, V16,</text>
<text x="355.1" y="85.5">Lodrät</text>
<text x="355.1" y="88">Ø10 s200 (22)</text>
<text x="360.1" y="85.5">t (yt</text>
<text x="363.7" y="85.5">terväggar: insidan) Vågrät</text>
<text x="382.8" y="88">2 Ø10/⁠skif</text>
<text x="387.9" y="85.5">t</text>
<text x="391.2" y="88">t, s600/⁠s300 (21)</text>
<text x="329.2" y="90.4">V18, V20, V21</text>
<text x="329.2" y="92.9">V8, V9, V10, V12, V13, V17</text>
<text x="329.2" y="95.4">V3</text>
<text x="355.1" y="92.9">Ø10 s300 (22)</text>
<text x="355.1" y="95.4">Ø10 s200 (22)</text>
<text x="382.8" y="92.9">2 Ø10/⁠skif</text>
<text x="382.8" y="95.4">Ø10 s300 båda ytorna (24)</text>
<text x="391.2" y="92.9">t, s600/⁠s300 (21)</text>
<text x="329.2" y="98">V4, V5, V6, V15, V19</text>
<text x="355.1" y="98">Ø10 s300 i mit</text>
<text x="367.1" y="98">ten (22)</text>
<text x="382.8" y="98">2 Ø10/⁠skif</text>
<text x="391.2" y="98">t, s600/⁠s300 (21)</text>
<text x="109.1" y="244.4">m</text>
<text x="27" y="246.7">0</text>
<text x="47" y="246.7">1</text>
<text x="67" y="246.7">2</text>
<text x="87" y="246.7">3</text>
<text x="107" y="246.7">4</text>
</g>
<text font-size="2.1" fill="#1e1e1e" x="331.9" y="76.4">21</text>
<g font-size="2" fill="#6b6b6b">
<text x="263.6" y="33.8">V1</text>
<text x="230.3" y="44.6" transform="rotate(-90 230.3 44.6)">V16</text>
<text x="172.4" y="63.8">V2</text>
<text x="128.3" y="76.2" transform="rotate(-90 128.3 76.2)">V20</text>
<text x="230.3" y="93.1" transform="rotate(-90 230.3 93.1)">V15</text>
<text x="77.4" y="97">V3</text>
<text x="128.3" y="109.7" transform="rotate(-90 128.3 109.7)">V19</text>
<text x="128.8" y="130.8">V4</text>
<text x="172.4" y="130.8">V5</text>
<text x="216.1" y="130.8">V6</text>
<text x="300.5" y="141.8" transform="rotate(-90 300.5 141.8)">V14</text>
<text x="40.3" y="147.5" transform="rotate(-90 40.3 147.5)">V21</text>
<text x="78.4" y="196.2">V7</text>
<text x="327.6" y="211.8">PROJEKT</text>
<text x="327.6" y="221">FASTIGHET</text>
<text x="327.6" y="230.2">INNEHÅLL</text>
<text x="130.3" y="238.1" transform="rotate(-90 130.3 238.1)">V18</text>
<text x="327.6" y="243.2">SKALA</text>
<text x="355.6" y="243.2">FORMAT</text>
<text x="383.6" y="243.2">DATUM</text>
<text x="217.6" y="248">V8</text>
<text x="279.6" y="248">V9</text>
<text x="327.6" y="255.5">UPPRÄTTAD</text>
<text x="355.6" y="255.5">GRANSKAD</text>
<text x="383.6" y="252.4">UNDERLAG</text>
<text x="126.6" y="268">V10</text>
<text x="154.3" y="268">V11</text>
<text x="184" y="268">V12</text>
<text x="209.5" y="268">V13</text>
<text x="210.5" y="264" transform="rotate(-90 210.5 264)">V17</text>
<text x="327.6" y="265.5">STATUS</text>
<text x="383.6" y="264.7">REVISION</text>
<text x="327.6" y="275.1">RITNINGSNUMMER</text>
</g>
<g font-size="1.9" fill="#6b6b6b">
<text x="20" y="290.4">R-05.2 · 1:50 vid utskrif</text>
<text x="37.5" y="290.4">t på A3 · Måt</text>
<text x="47.6" y="290.4">t i mm om inte annat anges</text>
</g>
</svg>
